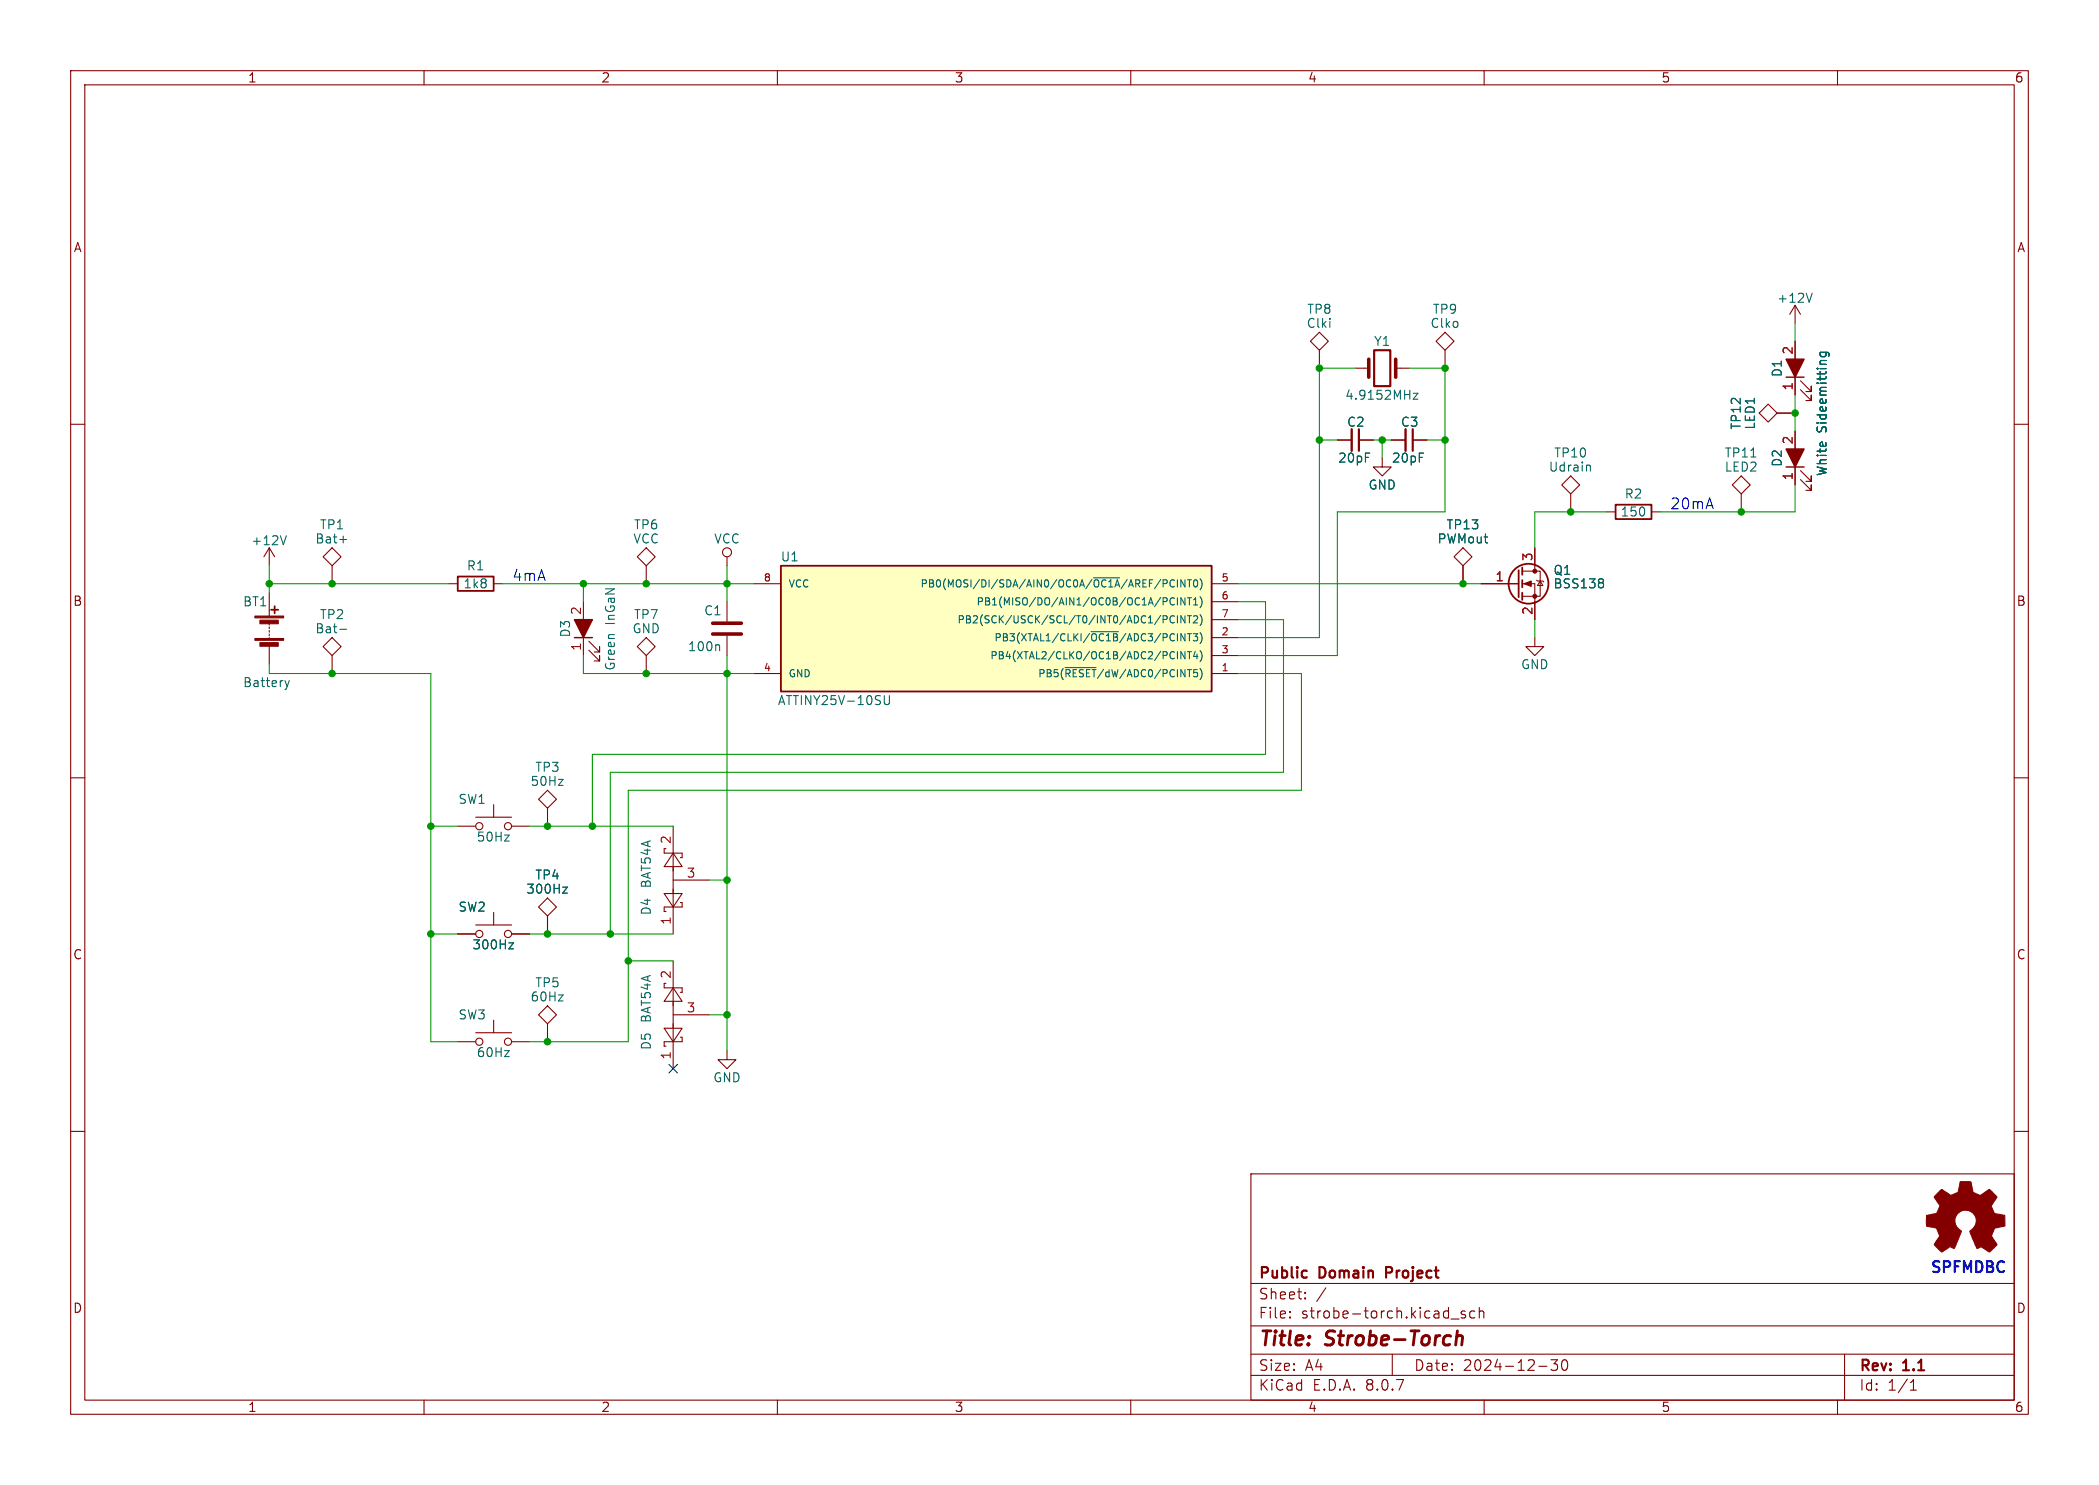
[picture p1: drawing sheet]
<svg xmlns="http://www.w3.org/2000/svg" width="297mm" height="210mm" viewBox="0 0 297 210" stroke-linecap="round" stroke-linejoin="round" font-family="sans-serif">
<g fill="none" stroke="#840000" stroke-width=".15">
<path d="M10 10h277v190h-277zM12 12h273v186h-273zM60 10v2M110 10v2M160 10v2M210 10v2M260 10v2M185.4 48.3l1.3-1.3 1.3 1.3-1.3 1.2zM186.7 49.5v2.6M191.8 52.1h1.9M197.5 52.1h1.9M203.2 48.3l1.3-1.3 1.2 1.3-1.2 1.2z"/>
<path d="M204.5 49.5v2.6M250.2 57.2l1.3 1.2-1.3 1.3-1.3-1.3zM251.5 58.4h2.5M254 43.2v2.5M254 48.3v7.6M254 43.2l-.8 1.3M254 43.2l.8 1.3M254.8 55.1l1.5 1.5v-.7v.7h-.8M254.8 53.8l1.5 1.6v-.8v.8h-.8M10 60h2M38.1 77.5v2.5M38.1 77.5l-.8 1.2"/>
<path d="M38.1 77.5l.8 1.2M47 77.5l1.3 1.2-1.3 1.3-1.3-1.3zM90.2 78.7l1.2-1.2 1.3 1.2-1.3 1.3zM189.2 62.2h2.1M192.3 62.2h2M205.7 78.7l1.3-1.2 1.3 1.2-1.3 1.3zM217.2 77.5v3.3M221 68.6l1.2-1.3 1.3 1.3-1.3 1.3zM222.2 69.9v2.5M227.3 72.4h1.3M233.7 72.4h1.2M245.1 68.6l1.3-1.3 1.2 1.3-1.2 1.3z"/>
<path d="M246.4 69.9v2.5M254 61v7.6M254.8 67.8l1.5 1.5v-.7v.7h-.8M254.8 66.5l1.5 1.6v-.8v.8h-.8M285 60h2M38.1 83.8v3.3M38.1 88.1v.3M38.1 88.6v.3M38.1 89.2v.2M38.1 89.7v.2M38.1 90.2v.2M38.1 91.4v2.6"/>
<path d="M45.7 91.4l1.3-1.2 1.3 1.2-1.3 1.3zM47 80v2.6M47 92.7v2.6M63.5 82.6h1.3M69.8 82.6h1.3M82.5 85.1v7.6M83.3 91.9l1.5 1.6v-.8v.8h-.7M83.3 90.7l1.5 1.5v-.8v.8h-.7M90.2 91.4l1.2-1.2 1.3 1.2-1.3 1.3zM91.4 80v2.6M91.4 92.7v2.6M102.9 85.1v2.8"/>
<path d="M102.9 89.9v2.8M207 80v2.6M209.5 82.6h5.4M215.4 82.6h1.8v5M215.4 80.8h1.8M217.2 80.8h.7v3.5h-2.5M217.2 90.2v1.2h1.2l-1.2 1.3-1.3-1.3h1.3M217.4 82l.2 .2h.7l.1 .1M217.9 82.2l.4 .6h-.7zM10 110h2M64.8 116.8h2.5M67.3 115.6h5.1"/>
<path d="M69.8 113.8v1.8M72.4 116.8h2.5M76.2 113l1.3-1.2 1.2 1.2-1.2 1.3zM77.5 114.3v2.5M95.2 116.8v15.3M285 110h2M64.8 132.1h2.5M67.3 130.8h5.1M69.8 129v1.8M72.4 132.1h2.5M76.2 128.3l1.3-1.3 1.2 1.3-1.2 1.2zM77.5 129.5v2.6"/>
<path d="M94 126.4h2.5l-1.3 1.9zM94 120v.7h2.5v.6h-.2M94 139.1v.6h2.5v.6h-.2M95.2 120.7l1.3 1.9h-2.5zM95.2 139.7l1.3 1.9h-2.5zM95.2 135.9v15.2M95.2 124.5h5.1M96.3 127.6h.2v.7h-2.5v.6h.2M64.8 147.3h2.5M67.3 146.1h5.1M69.8 144.3v1.8M72.4 147.3h2.5"/>
<path d="M76.2 143.5l1.3-1.3 1.2 1.3-1.2 1.3zM77.5 144.8v2.5M94 145.4h2.5l-1.3 1.9zM95.2 143.5h5.1M96.3 146.7h.2v.6h-2.5v.7h.2M102.9 148.6v1.3h1.2l-1.2 1.2-1.3-1.2h1.3M10 160h2M177 166h108v32h-108zM285 160h2M60 198v2M110 198v2M160 198v2"/>
<path d="M177 194.5h108M177 191.5h108M177 187.5h108M177 181.5h108M182.5 186.3h.1l-.1 .1M182.5 186.3v.1M182.5 185.5v.1M182.5 185.5h.1l-.1 .1M184.7 183.6v.1M184.7 183.6h-.1l.1 .1M184.7 182.8v.1M184.7 182.8h-.1l.1 .1"/>
<path d="M187.6 182.1l-1.3 2M197 191.5v3M205.3 186.5h1.2M207.3 185.5l-.3-.1-.3 .2 .1 .2 .5 .2 .1 .1-.1 .2-.1 .1-.5-.1M208.7 185.5l-.5-.1-.2 .3v.4l.1 .2 .1 .1 .5-.1M209.3 185.5a.37 .37 0 0 1 .7 .1v.8M209.3 184.9v1.5M210 198v2M217.7 193.2h1.2M219.5 192.3h.9l-.5 .6a.41 .41 0 0 1 .5 .3v.3l-.2 .2-.5 .1-.2-.1M221.1 192.4a.36 .36 0 0 1 .4-.1 .36 .36 0 0 1 .2 .3 .77 .77 0 0 1-.4 1.2 .91 .91 0 0 1-.2-1.4zM260 198v2"/>
<path d="M261 191.5v6.5M270.3 196.6h.9M270.3 195.5l.4-.4v1.5"/>
<circle cx="67.8" cy="116.8" r=".51"/>
<circle cx="71.9" cy="116.8" r=".51"/>
<circle cx="67.8" cy="132.1" r=".51"/>
<circle cx="71.9" cy="132.1" r=".51"/>
<circle cx="67.8" cy="147.3" r=".51"/>
<circle cx="71.9" cy="147.3" r=".51"/>
</g>
<path d="M206.1 189.1a.49 .49 0 0 1 .9 .1l-.2 1M206.2 188.2l-.2 2" fill="none" stroke="#840000" stroke-width=".4"/>
<path d="M194.4 49.5h2.3v5.1h-2.3zM192.3 60.7v3.1M196.1 180h.6M196.7 179.2h-.6v1.5" fill="none" stroke="#840000" stroke-width=".3"/>
<g fill="none" stroke="#006464" stroke-width=".15">
<path d="M200 55.6h.6l-.6 .9h.6M256.4 41.5l-.4 1.2M257.5 49.8h1.1l.2 .3v.3M257.6 49.8l-.1 .4 .3 .2h.3l.2-.1v-.5M40.5 75.8l-.4 1.2M48.1 76.3h.9M224.7 65.8h.3v.2v.6M247.7 64.6h.8M40.3 96.3l.3 .8M40.6 97.1l-.2 .4M40.9 96.3l-.3 .8M48.1 89h.9"/>
<path d="M101.6 91.2l.2 .2v.6M226.7 81.9l.2 .2-.2 .3 .2 .2v.3l-.2 .2M71.4 118.1h.7l-.7 .8h.7M79 110.2h.7l-.7 .9h.7M72 133.3h.7l-.7 .9h.7M79.6 125.5h.7l-.7 .8h.7M71.4 148.6h.7l-.7 .8h.7M79 140.7h.7l-.7 .8h.7"/>
</g>
<g fill="none" stroke="#840000" stroke-width=".25">
<path d="M228.6 71.4h5.1v2h-5.1zM38.4 86.2h1M38.9 85.7v1M64.8 81.5h5v2.1h-5zM214.9 80.6v3.9M215.4 80.3v1M215.4 82v1.1M215.4 83.8v1"/>
<circle cx="216.3" cy="82.5" r="2.82"/>
</g>
<path d="M191.3 60.7v3.1" fill="none" stroke="#840000" stroke-width=".33"/>
<g fill="#840000" stroke="#840000" stroke-width=".15">
<path d="M215.6 82.6l1.1-.4v.7z"/>
<path d="M36.1 90.3h4v.3h-4z"/>
<path d="M36.1 87.1h4v.3h-4z"/>
<path d="M36.8 90.9h2.6v.5h-2.6z"/>
<path d="M36.8 87.7h2.6v.5h-2.6z"/>
<circle cx="217.2" cy="84.3" r=".28"/>
<circle cx="217.2" cy="80.8" r=".28"/>
</g>
<path d="M252.7 53.3h2.6M252.7 66h2.6M81.3 90.2h2.5" fill="none" stroke="#840000" stroke-width=".2"/>
<g fill="#840000" stroke="#840000" stroke-width=".2">
<path d="M252.7 63.5h2.6l-1.3 2.5z"/>
<path d="M81.3 87.6h2.5l-1.3 2.6z"/>
<path d="M252.7 50.8h2.6l-1.3 2.5z"/>
</g>
<path d="M193.7 50.8v2.5M197.5 50.8v2.5M100.8 89.7h4.1M100.8 88.1h4.1" fill="none" stroke="#840000" stroke-width=".51"/>
<path d="M110.5 80h60.9v17.8h-60.9z" fill="#ffffc2"/>
<path d="M110.5 80h60.9v17.8h-60.9z" fill="none" stroke="#840000" stroke-width=".25"/>
<g fill="none" stroke="#840000" stroke-width=".15">
<path d="M251.5 58.4h2.5M254 48.3v2.5M254 53.3v2.6M102.9 78.7v1.3M189.2 62.2h2.1M192.3 62.2h2M195.6 64.8v1.2h1.2l-1.2 1.3-1.3-1.3h1.3M196.8 62.2h2.1M199.9 62.2h2M217.2 77.5v2.5M254 61v2.5M254 66v2.6"/>
<path d="M106.7 95.3h3.8M106.7 82.6h3.8M171.4 95.3h3.9M171.4 90.2h3.9M171.4 92.7h3.9M171.4 82.6h3.9M171.4 85.1h3.9M171.4 87.6h3.9M207 80v2.6M209.5 82.6h5.4M217.2 85.1v2.5M64.8 132.1h2.5"/>
<path d="M72.4 132.1h2.5M77.5 129.5v2.6"/>
<circle cx="102.9" cy="78.1" r=".63"/>
</g>
<g fill="none" stroke="#006464" stroke-width=".15">
<path d="M257.5 49.8h1.1l.2 .3v.3M257.6 49.8l-.1 .4 .3 .2h.3l.2-.1v-.5M125.1 98.4v1l.3 .2h.3l.2-.2v-1M150.7 94.4h4.4M154.4 89.3h3.8M154.7 81.7h3.7M164.6 87.1h.4l.2 .2-.1 .3h-.5M165.6 85.4l.3 .2 .3-.1M166.2 84.6l-.3-.1-.3 .2M166.2 87.2a.48 .48 0 0 0-.7 .3 .48 .48 0 0 0 .5 .6l.2-.1M166.6 82v1M166.6 84.5v1.1"/>
<path d="M166.6 87.1v1M166.6 92.2v1M167.7 82v1l-.6-1v1M167.7 84.5v1.1l-.6-1.1v1.1M167.7 87.1v1l-.6-1v1M167.7 92.2v1l-.6-1v1M168 89.6h.6M168 92.2h.6M168 82h.6M168 84.5h.6M168 87.1h.6M168.3 82v1"/>
<path d="M168.3 84.5v1.1M168.3 87.1v1M168.3 89.6v1M168.3 92.2v1M168.8 89.6h.7l-.4 .4 .3 .1v.4l-.1 .1-.5-.1M168.9 87.2l.4-.1 .2 .3-.7 .7h.7M168.9 85.6h.6M168.9 84.8l.3-.3v1.1M168.9 94.7h.5M169 82.1l.1-.1a.54 .54 0 0 1 .4 .5 .54 .54 0 0 1-.4 .5l-.1-.1-.1-.3zM169.1 92.1l-.2 .7h.6M169.4 95.1l.1 .2-.1 .4"/>
<path d="M169.4 92.5v.7M169.8 94.6a1.17 1.17 0 0 1 0 1.5M169.8 81.9a1.17 1.17 0 0 1 0 1.5M169.8 84.4a1.17 1.17 0 0 1 0 1.5M169.8 86.9a1.17 1.17 0 0 1 0 1.6M169.8 89.5a1.17 1.17 0 0 1 0 1.5M169.8 92a1.17 1.17 0 0 1 0 1.6M226.7 81.9l.2 .2-.2 .3 .2 .2v.3l-.2 .2M72 133.3h.7l-.7 .9h.7M79.6 125.5h.7l-.7 .8h.7"/>
</g>
<path d="M274.2 168.7l.6-.5 1.1 .8h.4l.8-.4 .3-1.5h1.3h.2l.3 1.5 1 .5 1.3-.9 1 1-.1 .3a1.79 1.79 0 0 0-.6 1.2l.4 .9 1.5 .3v1.5l-1.4 .3-.5 1.1 .8 1.2-.1 .1-1 1-1.2-.8-.6 .3-1-2.5a1.54 1.54 0 0 0 .4-2.6 1.54 1.54 0 0 0-2.5 1 1.97 1.97 0 0 0 .9 1.6l-1 2.5-.6-.3-1.2 .7-1-1 .8-1.2-.5-1.1-1.4-.3v-1.5l1.2-.2a.83 .83 0 0 0 .5-.8l.2-.4-.8-1.2z" fill="#840000" stroke="#840000" stroke-width=".15"/>
<path d="M198.9 60.7v3.1" fill="none" stroke="#840000" stroke-width=".33"/>
<path d="M199.9 60.7v3.1" fill="none" stroke="#840000" stroke-width=".3"/>
<g fill="none" stroke="#009600" stroke-width=".15">
<path d="M191.8 52.1h-5.1v38.1h-11.4M199.4 52.1h5.1v20.3h-15.3v20.3h-13.9M254 45.7v2.6M254 55.9v5.1M186.7 62.2h2.5M194.3 62.2h2.5M195.6 62.2v2.6M201.9 62.2h2.6M227.3 72.4h-10.1v5.1M254 68.6v3.8h-19.1M38.1 94v1.3h22.9v52h3.8M38.1 82.6h25.4"/>
<path d="M38.1 80v3.8M71.1 82.6h35.6M82.5 92.7v2.6h24.2M82.5 82.6v2.5M102.9 80v5.1M102.9 92.7v55.9M175.3 95.3h8.8v16.5h-95.2v35.5h-14M175.3 82.6h34.2M175.3 87.6h6.3v21.6h-95.2v22.9M175.3 85.1h3.8v21.6h-95.3v10.1M217.2 87.6v2.6M61 116.8h3.8"/>
<path d="M74.9 116.8h20.3M61 132.1h3.8M74.9 132.1h20.3M88.9 135.9h6.3M100.3 124.5h2.6M100.3 143.5h2.6"/>
</g>
<path d="M94.6 150.5l1.3 1.2M95.9 150.5l-1.3 1.2" fill="none" stroke="#000084" stroke-width=".15"/>
<g fill="#009600" stroke="#009600" stroke-width=".15">
<circle cx="83.8" cy="116.8" r=".46"/>
<circle cx="102.9" cy="95.3" r=".46"/>
<circle cx="102.9" cy="82.6" r=".46"/>
<circle cx="195.6" cy="62.2" r=".46"/>
<circle cx="186.7" cy="62.2" r=".46"/>
<circle cx="204.5" cy="52.1" r=".46"/>
<circle cx="186.7" cy="52.1" r=".46"/>
<circle cx="77.5" cy="147.3" r=".46"/>
<circle cx="86.4" cy="132.1" r=".46"/>
<circle cx="102.9" cy="124.5" r=".46"/>
<circle cx="88.9" cy="135.9" r=".46"/>
<circle cx="77.5" cy="116.8" r=".46"/>
<circle cx="77.5" cy="132.1" r=".46"/>
<circle cx="61" cy="132.1" r=".46"/>
<circle cx="102.9" cy="143.5" r=".46"/>
<circle cx="61" cy="116.8" r=".46"/>
<circle cx="38.1" cy="82.6" r=".46"/>
<circle cx="91.4" cy="82.6" r=".46"/>
<circle cx="91.4" cy="95.3" r=".46"/>
<circle cx="47" cy="82.6" r=".46"/>
<circle cx="47" cy="95.3" r=".46"/>
<circle cx="82.5" cy="82.6" r=".46"/>
<circle cx="207" cy="82.6" r=".46"/>
<circle cx="222.2" cy="72.4" r=".46"/>
<circle cx="246.4" cy="72.4" r=".46"/>
<circle cx="204.5" cy="62.2" r=".46"/>
<circle cx="254" cy="58.4" r=".46"/>
</g>
<g font-size="2.8" fill="#840000">
<text x="178" y="190.9">Title:</text>
<text x="187.7" y="190.9">Strobe-Torch</text>
</g>
<g font-size="2.1" fill="#0000c2">
<text x="236.2" y="72.1">20mA</text>
<text x="72.4" y="82.3">4mA</text>
<text x="273" y="180.1">SPFMDBC</text>
</g>
<g font-size="2.1" fill="#840000">
<text x="178" y="184">Sheet:</text>
<text x="178" y="181.2">Public</text>
<text x="186.7" y="181.2">Domain</text>
<text x="196.8" y="181.2">Project</text>
<text x="178" y="186.7">File:</text>
<text x="184.1" y="186.7">strobe-torch.kicad_sch</text>
<text x="178" y="196.9">KiCad</text>
<text x="178" y="194.1">Size:</text>
<text x="184.7" y="194.1">A4</text>
<text x="185.7" y="196.9">E.D.A.</text>
<text x="193.3" y="196.9">8.0.7</text>
<text x="200" y="194.1">Date:</text>
<text x="207" y="194.1">2024-12-30</text>
<text x="263" y="194.3">Rev:</text>
<text x="263" y="196.9">Id:</text>
<text x="267.1" y="196.9">1/1</text>
<text x="269.4" y="194.3">1.1</text>
</g>
<g font-size="1.8" fill="#840000">
<text x="35" y="11.9">1</text>
<text x="85" y="11.9">2</text>
<text x="135" y="11.9">3</text>
<text x="185" y="11.9">4</text>
<text x="235" y="11.9">5</text>
<text x="285" y="11.9">6</text>
<text x="10.3" y="35.9">A</text>
<text x="285.3" y="35.9">A</text>
<text x="10.3" y="85.9">B</text>
<text x="285.3" y="85.9">B</text>
<text x="10.3" y="135.9">C</text>
<text x="285.3" y="135.9">C</text>
<text x="10.3" y="185.9">D</text>
<text x="285.3" y="185.9">D</text>
<text x="35" y="199.9">1</text>
<text x="85" y="199.9">2</text>
<text x="135" y="199.9">3</text>
<text x="185" y="199.9">4</text>
<text x="235" y="199.9">5</text>
<text x="285" y="199.9">6</text>
</g>
<g font-size="1.8" fill="#006464">
<text x="184.8" y="46.6">Clki</text>
<text x="184.9" y="44.6">TP8</text>
<text x="202.3" y="46.6">Clko</text>
<text x="202.6" y="44.6">TP9</text>
<text x="251.4" y="43">+12V</text>
<text x="194.3" y="49.1">Y1</text>
<text x="252.3" y="53.4" transform="rotate(-90 252.3 53.4)">D1</text>
<text x="190.2" y="56.7">4.9152MHz</text>
<text x="189.2" y="65.6">20pF</text>
<text x="190.5" y="60.6">C2</text>
<text x="196.9" y="65.6">20pF</text>
<text x="198.1" y="60.6">C3</text>
<text x="219.8" y="64.9">TP10</text>
<text x="244" y="64.9">TP11</text>
<text x="246.5" y="60.8" transform="rotate(-90 246.5 60.8)">TP12</text>
<text x="248.5" y="60.8" transform="rotate(-90 248.5 60.8)">LED1</text>
<text x="258.7" y="61.2" transform="rotate(-90 258.7 61.2)">Sideemitting</text>
<text x="193.5" y="69.4">GND</text>
<text x="219.1" y="66.9">Udrain</text>
<text x="229.8" y="70.7">R2</text>
<text x="244" y="66.9">LED2</text>
<text x="252.3" y="66.1" transform="rotate(-90 252.3 66.1)">D2</text>
<text x="258.7" y="67.4" transform="rotate(-90 258.7 67.4)">White</text>
<text x="35.5" y="77.3">+12V</text>
<text x="44.5" y="77.1">Bat+</text>
<text x="45.2" y="75.1">TP1</text>
<text x="89.5" y="77.1">VCC</text>
<text x="89.6" y="75.1">TP6</text>
<text x="101" y="77.1">VCC</text>
<text x="203.3" y="77.1">PWMout</text>
<text x="204.6" y="75.1">TP13</text>
<text x="229.2" y="73.3">150</text>
<text x="65.5" y="83.4">1k8</text>
<text x="66" y="80.9">R1</text>
<text x="110.4" y="79.6">U1</text>
<text x="219.7" y="83.4">BSS138</text>
<text x="219.7" y="81.5">Q1</text>
<text x="34.3" y="86">BT1</text>
<text x="44.5" y="89.8">Bat-</text>
<text x="45.2" y="87.8">TP2</text>
<text x="87.2" y="88.4" transform="rotate(-90 87.2 88.4)">InGaN</text>
<text x="89.4" y="89.8">GND</text>
<text x="89.6" y="87.8">TP7</text>
<text x="99.5" y="87.2">C1</text>
<text x="80.9" y="90.2" transform="rotate(-90 80.9 90.2)">D3</text>
<text x="87.2" y="94.9" transform="rotate(-90 87.2 94.9)">Green</text>
<text x="97.2" y="92.3">100n</text>
<text x="215.1" y="94.8">GND</text>
<text x="34.3" y="97.4">Battery</text>
<text x="110" y="99.9">ATTINY25V-10SU</text>
<text x="64.8" y="113.9">SW1</text>
<text x="75" y="111.4">50Hz</text>
<text x="75.6" y="109.4">TP3</text>
<text x="67.4" y="119.2">50Hz</text>
<text x="75.6" y="124.6">TP4</text>
<text x="92.3" y="125.7" transform="rotate(-90 92.3 125.7)">BAT54A</text>
<text x="64.8" y="129.1">SW2</text>
<text x="74.4" y="126.6">300Hz</text>
<text x="92.3" y="129.5" transform="rotate(-90 92.3 129.5)">D4</text>
<text x="66.8" y="134.5">300Hz</text>
<text x="75" y="141.8">60Hz</text>
<text x="75.6" y="139.8">TP5</text>
<text x="64.8" y="144.4">SW3</text>
<text x="67.4" y="149.7">60Hz</text>
<text x="92.3" y="148.6" transform="rotate(-90 92.3 148.6)">D5</text>
<text x="92.3" y="144.8" transform="rotate(-90 92.3 144.8)">BAT54A</text>
<text x="100.8" y="153.3">GND</text>
</g>
<g font-size="1.8" fill="#a90000">
<text x="253.7" y="50.2" transform="rotate(-90 253.7 50.2)">2</text>
<text x="253.7" y="55.3" transform="rotate(-90 253.7 55.3)">1</text>
<text x="253.7" y="62.9" transform="rotate(-90 253.7 62.9)">2</text>
<text x="253.7" y="68" transform="rotate(-90 253.7 68)">1</text>
<text x="211.5" y="82.3">1</text>
<text x="216.9" y="79.4" transform="rotate(-90 216.9 79.4)">3</text>
<text x="82.3" y="87.1" transform="rotate(-90 82.3 87.1)">2</text>
<text x="216.9" y="87.1" transform="rotate(-90 216.9 87.1)">2</text>
<text x="82.3" y="92.1" transform="rotate(-90 82.3 92.1)">1</text>
<text x="95" y="119.5" transform="rotate(-90 95 119.5)">2</text>
<text x="97.1" y="124.2">3</text>
<text x="95" y="130.9" transform="rotate(-90 95 130.9)">1</text>
<text x="95" y="138.5" transform="rotate(-90 95 138.5)">2</text>
<text x="97.1" y="143.3">3</text>
<text x="95" y="149.9" transform="rotate(-90 95 149.9)">1</text>
</g>
<g font-size="1.4" fill="#a90000">
<text x="108" y="82.3">8</text>
<text x="172.7" y="82.3">5</text>
<text x="172.7" y="89.9">2</text>
<text x="172.7" y="84.8">6</text>
<text x="172.7" y="87.4">7</text>
<text x="108" y="95">4</text>
<text x="172.7" y="95">1</text>
<text x="172.7" y="92.5">3</text>
</g>
<g font-size="1.4" fill="#006464">
<text x="111.5" y="83.3">VCC</text>
<text x="130.1" y="83.3">PB0(MOSI/DI/SDA/AIN0/OC0A/~{OC1A}/AREF/PCINT0)</text>
<text x="135.3" y="88.4">PB2(SCK/USCK/SCL/T0/INT0/ADC1/PCINT2)</text>
<text x="138.1" y="85.8">PB1(MISO/DO/AIN1/OC0B/OC1A/PCINT1)</text>
<text x="111.5" y="96">GND</text>
<text x="140" y="93.4">PB4(XTAL2/CLKO/OC1B/ADC2/PCINT4)</text>
<text x="140.6" y="90.9">PB3(XTAL1/CLKI/~{OC1B}/ADC3/PCINT3)</text>
<text x="146.8" y="96">PB5(~{RESET}/dW/ADC0/PCINT5)</text>
</g>
</svg>
